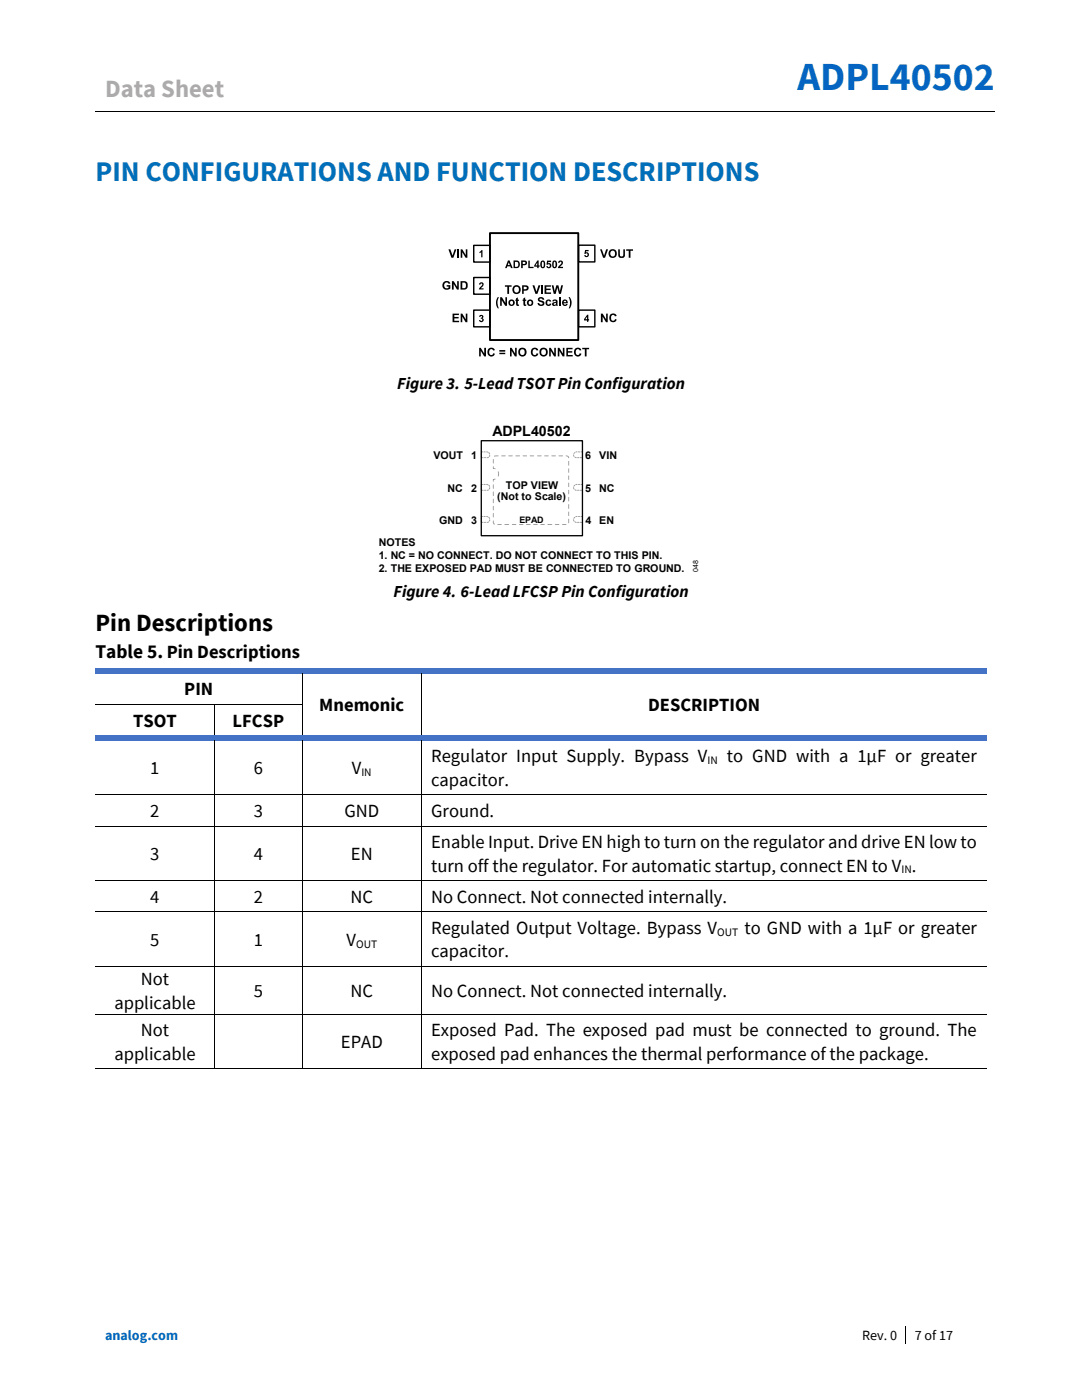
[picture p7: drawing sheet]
<svg xmlns="http://www.w3.org/2000/svg" width="216mm" height="279mm" viewBox="0 0 216 279" stroke-linecap="round" stroke-linejoin="round" font-family="sans-serif">
<path d="M19 22.3h83.2M102.4 22.3h96M180.6 264.7v3.5" fill="none" stroke="#000" stroke-width=".2"/>
<path d="M102.2 22.2h.2v.2h-.2z" fill-rule="evenodd" fill="#000"/>
<g fill="#4472c4">
<path d="M19 133.4h41.2v1h-41.2z" fill-rule="evenodd"/>
<path d="M60.2 133.4h1.1v1h-1.1z" fill-rule="evenodd"/>
<path d="M61.3 133.4h22.7v1h-22.7z" fill-rule="evenodd"/>
<path d="M84 133.4h1.1v1h-1.1z" fill-rule="evenodd"/>
<path d="M85.1 133.4h111.8v1h-111.8z" fill-rule="evenodd"/>
</g>
<path d="M60.3 134.4v6.1M84.1 134.4v6.1M19 140.6h23.7M42.8 140.7v6M42.9 140.6h17.3M60.3 140.7v6M84.1 140.7v6" fill="none" stroke="#000" stroke-width=".2"/>
<g fill="#000">
<path d="M42.7 140.5h.2v.2h-.2z" fill-rule="evenodd"/>
<path d="M60.2 140.5h.2v.2h-.2z" fill-rule="evenodd"/>
<path d="M84 140.5h.2v.2h-.2z" fill-rule="evenodd"/>
</g>
<g fill="#4472c4">
<path d="M19 146.7h23.7v1.1h-23.7z" fill-rule="evenodd"/>
<path d="M42.7 146.7h1.1v1.1h-1.1z" fill-rule="evenodd"/>
<path d="M43.8 146.7h16.4v1.1h-16.4z" fill-rule="evenodd"/>
<path d="M60.2 146.7h1.1v1.1h-1.1z" fill-rule="evenodd"/>
<path d="M61.3 146.7h22.7v1.1h-22.7z" fill-rule="evenodd"/>
<path d="M84 146.7h1.1v1.1h-1.1z" fill-rule="evenodd"/>
<path d="M85.1 146.7h111.8v1.1h-111.8z" fill-rule="evenodd"/>
</g>
<g fill="none" stroke="#000" stroke-width=".2">
<path d="M19 158.6h23.7M42.8 147.8v10.7M42.8 158.7v6.1M42.9 158.6h17.3M60.3 147.8v10.7M60.3 158.7v6.1M60.4 158.6h23.6M84.1 147.8v10.7M84.1 158.7v6.1M84.2 158.6h112.7M19 164.9h23.7M19 175.8h23.7"/>
<path d="M42.8 164.9v10.8M42.8 175.8v6.1M42.9 164.9h17.3M42.9 175.8h17.3M60.3 164.9v10.8M60.3 175.8v6.1M60.4 164.9h23.6M60.4 175.8h23.6M84.1 164.9v10.8M84.1 175.8v6.1M84.2 164.9h112.7M84.2 175.8h112.7"/>
<path d="M19 182h23.7M19 192.9h23.7M42.8 182.1v10.7M42.8 193v9.3M42.9 182h17.3M42.9 192.9h17.3M60.3 182.1v10.7M60.3 193v9.3M60.4 182h23.6M60.4 192.9h23.6M84.1 182.1v10.7M84.1 193v9.3"/>
<path d="M84.2 182h112.7M84.2 192.9h112.7M19 202.4h23.7M19 213.3h23.7M42.8 202.5v10.7M42.9 202.4h17.3M42.9 213.3h17.3M60.3 202.5v10.7M60.4 202.4h23.6M60.4 213.3h23.6M84.1 202.5v10.7M84.2 202.4h112.7"/>
<path d="M84.2 213.3h112.7"/>
</g>
<g fill="#000">
<path d="M42.7 158.5h.2v.2h-.2z" fill-rule="evenodd"/>
<path d="M60.2 158.5h.2v.2h-.2z" fill-rule="evenodd"/>
<path d="M84 158.5h.2v.2h-.2z" fill-rule="evenodd"/>
<path d="M42.7 164.8h.2v.1h-.2z" fill-rule="evenodd"/>
<path d="M42.7 175.7h.2v.1h-.2z" fill-rule="evenodd"/>
<path d="M60.2 164.8h.2v.1h-.2z" fill-rule="evenodd"/>
<path d="M60.2 175.7h.2v.1h-.2z" fill-rule="evenodd"/>
<path d="M84 164.8h.2v.1h-.2z" fill-rule="evenodd"/>
<path d="M84 175.7h.2v.1h-.2z" fill-rule="evenodd"/>
<path d="M42.7 181.9h.2v.2h-.2z" fill-rule="evenodd"/>
<path d="M42.7 192.8h.2v.2h-.2z" fill-rule="evenodd"/>
<path d="M60.2 181.9h.2v.2h-.2z" fill-rule="evenodd"/>
<path d="M60.2 192.8h.2v.2h-.2z" fill-rule="evenodd"/>
<path d="M84 181.9h.2v.2h-.2z" fill-rule="evenodd"/>
<path d="M84 192.8h.2v.2h-.2z" fill-rule="evenodd"/>
<path d="M42.7 202.3h.2v.2h-.2z" fill-rule="evenodd"/>
<path d="M42.7 213.2h.2v.2h-.2z" fill-rule="evenodd"/>
<path d="M60.2 202.3h.2v.2h-.2z" fill-rule="evenodd"/>
<path d="M60.2 213.2h.2v.2h-.2z" fill-rule="evenodd"/>
<path d="M84 202.3h.2v.2h-.2z" fill-rule="evenodd"/>
<path d="M84 213.2h.2v.2h-.2z" fill-rule="evenodd"/>
</g>
<g fill="#000">
<path d="M88.6 56.3a.81 .81 0 0 1 1.3 .3l-.4 .1a.55 .55 0 0 0-.9 .1 .55 .55 0 0 0 .6 .7l.3-.1v-.2h-.4v-.3h.8v.7a.92 .92 0 0 1-1.4 0 .92 .92 0 0 1 .1-1.3zM89.5 49.8h.4l.4 1.2 .4-1.2h.4l-.6 1.6h-.4zM90.2 56.1h.3l.7 1.2v-1.2h.3v1.7h-.3l-.7-1.1v1.1h-.3zM91.2 49.8h.4v1.6h-.4zM91.9 49.8h.3l.7 1.1v-1.1h.4v1.6h-.4l-.7-1.1v1.1h-.3zM96.1 49.9h.2v1.4h-.3v-1l-.3 .2v-.2zM95.7 56.5a.51 .51 0 0 1 .8 .2 .51 .51 0 0 1-.4 .7l-.1 .1h.5v.3h-1l.2-.4a.66 .66 0 0 0 .5-.8h-.3v.2h-.3zM100.8 56.9h1.3v.3h-.5v1.5h-.4v-1.5h-.4zM103 59.5l.3-.1v.4h.2v.2h-.2v.7h.2l.1 .3a.38 .38 0 0 1-.5 0 .38 .38 0 0 1-.1-.4v-.6h-.2zM104.4 59.5l.4-.1v.4h.2v.2h-.2v.6v.2l.2-.1v.3a.37 .37 0 0 1-.4 0 .37 .37 0 0 1-.2-.4v-.6h-.1zM106.2 56.9h.4l.4 1.3 .5-1.3h.3l-.6 1.8h-.4zM108 56.9h.3v1.8h-.3z"/>
<path d="M107.5 53l.3-.2 .3-.3h.4v2.2h-.5v-1.6l-.5 .3zM108.7 56.9h1.2v.3h-.9v.4h.9v.3h-.9v.5h1v.3h-1.3zM109.4 52.5h1.1v.4h-.8l-.1 .4a.76 .76 0 0 1 1 .6 .76 .76 0 0 1-.6 .9 .76 .76 0 0 1-.9-.6l.4-.1 .3 .3a.39 .39 0 0 0 .4-.5 .39 .39 0 0 0-.7-.1l-.3-.1zM110.1 56.9h.3l.3 1.2 .3-1.2h.4l.3 1.2 .3-1.2h.3l-.4 1.8h-.4l-.3-1.3-.3 1.3h-.4zM111 53l.6-.5h.4v2.2h-.5v-1.6l-.5 .3zM116.8 49.9h.7v.2h-.6v.3a.48 .48 0 0 1 .6 .3 .48 .48 0 0 1-.4 .6 .48 .48 0 0 1-.5-.4h.3v.2a.24 .24 0 0 0 .3-.3 .24 .24 0 0 0-.4-.1l-.2-.1zM119.7 49.8h.4l.4 1.2 .4-1.2h.4l-.6 1.6h-.4zM123.4 49.8h.3v.9a.37 .37 0 0 0 .3 .5 .37 .37 0 0 0 .4-.5v-.9h.3v.8a.68 .68 0 0 1-.7 .9 .68 .68 0 0 1-.6-.9zM124.9 49.8h1.4v.2h-.5v1.4h-.3v-1.4h-.6zM90.3 62.6h1.3v.3h-.9v.4h.8v.2h-.8v.5h.9v.3h-1.3zM91.9 62.6h.3l.7 1.1v-1.1h.4v1.7h-.4l-.7-1.1v1.1h-.3zM95.7 62.9a.39 .39 0 0 1 .6 0 .39 .39 0 0 1-.1 .6 .44 .44 0 0 1 0 .8 .44 .44 0 0 1-.6-.4h.2a.21 .21 0 0 0 .3 .1 .21 .21 0 0 0 .1-.3 .21 .21 0 0 0-.3-.1l.2-.2a.17 .17 0 0 0 .1-.2 .17 .17 0 0 0-.2-.1 .17 .17 0 0 0-.1 .2l-.3-.1z"/>
<path d="M95.6 69.4h.3l.7 1.2v-1.2h.4v1.7h-.4l-.7-1.1v1.1h-.3zM97.5 69.6a.76 .76 0 0 1 1.3 .3l-.4 .1a.47 .47 0 0 0-.7-.2 .47 .47 0 0 0-.1 .7 .39 .39 0 0 0 .4 .3 .39 .39 0 0 0 .4-.3l.4 .1a.79 .79 0 0 1-1.1 .5 .79 .79 0 0 1-.4-1.1zM99.3 59.3h.2l-.2 1.1 .2 1.1h-.2a1.99 1.99 0 0 1 0-2.2zM99.8 59.3h.3l.7 1.2v-1.2h.4v1.7h-.4l-.7-1.1v1.1h-.3zM101.8 69.4h.3l.7 1.2v-1.2h.3v1.7h-.3l-.7-1.1v1.1h-.3zM106.1 69.6a.76 .76 0 0 1 1.3 .3l-.3 .1a.47 .47 0 0 0-.7-.2 .47 .47 0 0 0-.1 .7 .39 .39 0 0 0 .4 .3 .39 .39 0 0 0 .4-.3l.3 .1a.79 .79 0 0 1-1 .5 .79 .79 0 0 1-.5-1.1zM107.5 59.4a.68 .68 0 0 1 1.1 .4h-.4a.27 .27 0 0 0-.2-.3 .27 .27 0 0 0-.3 .4 .85 .85 0 0 1 .9 .6 .7 .7 0 0 1-.7 .6 .7 .7 0 0 1-.6-.6h.3a.32 .32 0 0 0 .3 .3 .32 .32 0 0 0 .3-.4 .76 .76 0 0 1-.8-.9zM109.6 69.4h.3l.7 1.2v-1.2h.3v1.7h-.3l-.7-1.1v1.1h-.3zM109 60l.7-.2 .3 .4h-.3l-.2-.2a.35 .35 0 0 0-.4 .4 .35 .35 0 0 0 .6 .3v-.1h.3a.63 .63 0 0 1-.9 .3 .63 .63 0 0 1-.1-.9zM111.3 69.4h.3l.7 1.2v-1.2h.3v1.7h-.3l-.7-1.1v1.1h-.3zM111.6 59.3h.3v1.7h-.3zM113 69.4h1.2v.3h-.9v.4h.9v.3h-.9v.4h1v.3h-1.3z"/>
<path d="M113.5 59.3h.2a1.92 1.92 0 0 1 0 2.2h-.2l.2-1.3zM114.8 69.6a.73 .73 0 0 1 1.2 .3l-.3 .1a.47 .47 0 0 0-.7-.2 .47 .47 0 0 0-.1 .7 .39 .39 0 0 0 .4 .3 .39 .39 0 0 0 .4-.3l.3 .1a.79 .79 0 0 1-1 .5 .79 .79 0 0 1-.4-1.1zM116.2 69.4h1.3v.3h-.5v1.4h-.3v-1.4h-.5zM119.9 62.6h.3l.7 1.1v-1.1h.4v1.7h-.4l-.7-1.1v1.1h-.3zM121.8 62.8a.75 .75 0 0 1 1.2 .3h-.3l-.2-.2a.55 .55 0 0 0-.6 .6 .55 .55 0 0 0 .7 .5l.1-.3 .3 .1a.78 .78 0 0 1-1 .4 .78 .78 0 0 1-.4-1z"/>
<path d="M91.9 56.1h.6a.84 .84 0 0 1 .8 .8 .84 .84 0 0 1-.7 .9h-.7zM92.2 56.4v1.1a.58 .58 0 0 0 .8-.5 .58 .58 0 0 0-.8-.6z"/>
<path d="M102.5 57.1a.84 .84 0 0 1 1.2 .2 .84 .84 0 0 1-.2 1.2 .84 .84 0 0 1-1.2-.4v-.5zM102.7 57.4a.55 .55 0 0 0 0 .8 .55 .55 0 0 0 .8-.1 .55 .55 0 0 0-.1-.7 .55 .55 0 0 0-.7 0z"/>
<path d="M101.4 52.5h.5l.9 2.2h-.5l-.2-.5h-.9l-.2 .5h-.5zM101.6 53l-.3 .9h.7z"/>
<path d="M103 52.5h.9a1.13 1.13 0 0 1 1 1.1 1.13 1.13 0 0 1-1 1.1h-.9zM103.5 52.9v1.5a.78 .78 0 0 0 1-.8 .78 .78 0 0 0-1-.7z"/>
<path d="M104.2 56.9h.5a.57 .57 0 0 1 .8 .6 .57 .57 0 0 1-.7 .5h-.3v.7h-.3zM104.5 57.2v.5a.39 .39 0 0 0 .4 .1 .39 .39 0 0 0 .2-.4z"/>
<path d="M105.3 52.5h.8a.76 .76 0 0 1 1 .7 .76 .76 0 0 1-1 .7h-.3v.8h-.5zM105.8 52.9v.6h.5a.32 .32 0 0 0 .3-.3 .32 .32 0 0 0-.4-.3z"/>
<path d="M121.4 50.6a.9 .9 0 0 1 1.8 0 .9 .9 0 0 1-1.8 0zM121.9 50.2a.55 .55 0 0 0-.1 .8 .55 .55 0 0 0 .8 .1 .55 .55 0 0 0 .1-.8l-.1-.1a.43 .43 0 0 0-.7 0z"/>
<path d="M99.6 69.9h1.2v.3h-1.2zM99.6 70.4h1.2v.3h-1.2z"/>
<path d="M101.5 60.4a.65 .65 0 0 1 1.2 0 .65 .65 0 0 1-1.2 0zM101.8 60.4a.35 .35 0 0 0 .7 0 .35 .35 0 0 0-.7 0z"/>
<path d="M103.4 70.3a.9 .9 0 0 1 1.8 0 .9 .9 0 0 1-1.8 0zM103.9 69.8a.54 .54 0 0 0-.1 .8 .54 .54 0 0 0 .8 0 .54 .54 0 0 0 0-.7 .54 .54 0 0 0-.7-.1z"/>
<path d="M105.1 60.4a.65 .65 0 0 1 1.3 0 .65 .65 0 0 1-1.3 0zM105.5 60.4a.35 .35 0 0 0 .7 0 .35 .35 0 0 0-.7 0z"/>
<path d="M107.6 70.3a.9 .9 0 0 1 1.8 0 .9 .9 0 0 1-1.8 0zM108.1 69.8a.54 .54 0 0 0 0 .8 .54 .54 0 0 0 .8 0 .55 .55 0 0 0-.1-.7 .55 .55 0 0 0-.7-.1z"/>
<path d="M110.3 60a.56 .56 0 0 1 .5-.2 .56 .56 0 0 1 .5 .4v.8h-.3v-.1a.41 .41 0 0 1-.8 0 .41 .41 0 0 1 .4-.6l.3-.1a.21 .21 0 0 0-.1-.2 .21 .21 0 0 0-.3 .1h-.3zM110.5 60.6a.21 .21 0 0 0 .3 .2 .21 .21 0 0 0 0-.3z"/>
<path d="M112.4 59.8a.6 .6 0 0 1 .7 .1 .6 .6 0 0 1 .2 .6h-.8a.25 .25 0 0 0 .1 .3 .25 .25 0 0 0 .3-.1h.4a.62 .62 0 0 1-1 .1 .62 .62 0 0 1 .1-1zM112.6 60l-.1 .3h.5l-.1-.2z"/>
<path d="M117.2 62.8h.2v.9h.1l-.1 .5h-.3v-.2h-.6v-.3zM117.1 63.2l-.3 .5h.3z"/>
</g>
<path d="M97.8 46.5h17.6v21.4h-17.6z" fill="none" stroke="#000" stroke-width=".38"/>
<path d="M94.5 49h3.3v3.3h-3.3zM94.5 55.4h3.3v3.3h-3.3zM115.5 48.9h3.2v3.4h-3.2zM94.5 61.9h3.3v3.3h-3.3zM115.5 61.9h3.2v3.3h-3.2z" fill="none" stroke="#000" stroke-width=".29"/>
<path d="M99.7 51.4h13.7v4.2h-13.7z" fill="#fff"/>
<g fill="#000">
<path d="M105.4 52h.3v1.3h.8v.2h-1.1zM109.2 52h.8v.3h-.6v.3a.51 .51 0 0 1 .6 .3 .51 .51 0 0 1-.4 .6 .51 .51 0 0 1-.6-.4h.3l.1 .2a.26 .26 0 0 0 .3-.3 .26 .26 0 0 0-.4-.2h-.3zM111.5 52.1a.51 .51 0 0 1 .8 .2 .51 .51 0 0 1-.3 .7l-.3 .3h.6v.2h-1l.2-.4a.67 .67 0 0 0 .5-.8l-.2-.1-.2 .3-.2-.1z"/>
<path d="M101.4 52h.3l.6 1.5h-.3l-.2-.3h-.6l-.1 .3h-.3zM101.5 52.4l-.2 .5h.4z"/>
<path d="M102.5 52h.5a.76 .76 0 0 1 .7 .7 .76 .76 0 0 1-.7 .8h-.5zM102.8 52.3v1h.2a.51 .51 0 0 0 .4-.7 .51 .51 0 0 0-.6-.3z"/>
<path d="M104 52h.5a.5 .5 0 0 1 .7 .5 .5 .5 0 0 1-.7 .4h-.2v.6h-.3zM104.3 52.3v.4h.3a.21 .21 0 0 0 .2-.2 .21 .21 0 0 0-.2-.2z"/>
<path d="M107.2 52h.3v1h.2l-.2 .5h-.3v-.3h-.6v-.2zM107.2 52.4l-.4 .6h.4z"/>
<path d="M108 52.1a.53 .53 0 0 1 .6 0 .53 .53 0 0 1 .2 .7 .54 .54 0 0 1-.5 .7 .54 .54 0 0 1-.5-.7zM108.2 52.3v.1a.64 .64 0 0 0 .1 .9l.2-.1a.66 .66 0 0 0-.2-1z"/>
<path d="M110.3 52.1a.54 .54 0 0 1 .7 0 .54 .54 0 0 1 .2 .7 .54 .54 0 0 1-.5 .7 .54 .54 0 0 1-.5-.7zM110.6 52.3l-.1 .1a.64 .64 0 0 0 .2 .9l.1-.1a.66 .66 0 0 0-.1-1z"/>
</g>
<g fill="#939598">
<path d="M98.4 93v.5h.5l-.1 .1-.5-.1z"/>
<path d="M98.4 95.6l.4-.1 .1 .2h-.5v.4z"/>
<path d="M99.4 94.1a.77 .77 0 0 1 0 1z"/>
<path d="M96 90.1v.2l.4-.1zM96 90.4v.4l.1-.4zM96 90.9v.4l.1-.3zM96 91.3h.5zM96.7 91.2l-.1 .2h.4l-.1-.2zM97.1 91.3l.3 .1 .1-.2zM97.7 90.7l-.2 .4 .1 .1 .2-.2zM97.5 90.3l.1 .3h.2l-.2-.3zM97.1 90.2a.15 .15 0 0 0 .3 0 .15 .15 0 0 0-.3 0zM96.5 90.1l.1 .2 .3-.1z"/>
<path d="M96 96.6v.2l.4-.1zM96 96.9v.4l.1-.4zM96 97.4v.4l.1-.3zM96 97.8h.5zM96.7 97.7l-.1 .2h.4l-.1-.2zM97.1 97.8l.3 .1 .1-.2zM97.7 97.2l-.2 .4 .1 .1 .2-.2zM97.5 96.8l.1 .3h.2l-.2-.3zM97.1 96.7a.15 .15 0 0 0 .3 0 .15 .15 0 0 0-.3 0zM96.5 96.6l.1 .2 .3-.1z"/>
<path d="M96 103v.2l.4-.1zM96 103.3v.4l.1-.3zM96 103.8v.4l.1-.3zM96.1 104.1v.2h.4l-.1-.2zM96.7 104.1l-.1 .2h.4l-.1-.2zM97.2 104.1l-.1 .2 .4-.1v-.1zM97.7 103.6l-.2 .4 .1 .1 .2-.2zM97.5 103.2v.2l.3 .1-.2-.3zM97.1 103.1a.15 .15 0 0 0 .3 0 .15 .15 0 0 0-.3 0zM96.5 103l.1 .2 .3-.1z"/>
<path d="M115.9 90.1l.1 .2 .3-.1zM116.1 90.4l.1 .4 .1-.4zM116.1 90.9l.1 .4 .1-.3zM115.7 91.3v.1h.4l-.1-.2zM115.2 91.3v.1h.4l-.1-.2zM114.6 91.2l.5 .2-.3-.2zM114.4 90.8v.4h.2l-.1-.4zM114.5 90.3l-.1 .3 .1 .1 .2-.3v-.1zM114.8 90.2l.1 .2 .4-.2zM115.4 90.1v.2l.4-.1z"/>
<path d="M115.9 96.6l.1 .2 .3-.1zM116.1 96.9l.1 .4 .1-.4zM116.1 97.4l.1 .4 .1-.3zM115.7 97.8v.1h.4l-.1-.2zM115.2 97.8v.1h.4l-.1-.2zM114.6 97.7l.5 .2-.3-.2zM114.4 97.3v.4h.2l-.1-.4zM114.5 96.8l-.1 .3 .1 .1 .2-.3v-.1zM114.8 96.7l.1 .2 .4-.2zM115.4 96.6v.2l.4-.1z"/>
<path d="M115.9 103l.1 .2 .3-.1zM116.1 103.3l.1 .4 .1-.3zM116.1 103.8l.1 .4 .1-.3zM115.7 104.2v.1h.4l-.1-.2zM115.2 104.2v.1h.4l-.1-.2zM114.6 104.1l.5 .2-.3-.2zM114.4 103.7v.4h.2l-.1-.4zM114.5 103.2l-.1 .3 .1 .1 .2-.2v-.2zM114.8 103.1l.1 .2 .4-.2zM115.4 103v.2l.4-.1z"/>
<path d="M98.4 96.7v.9l.1-.8zM98.4 98.1v.9l.1-.8zM98.4 99.5v.9l.1-.8zM98.4 101v.8zM98.4 102.4v.9zM98.4 103.9a.54 .54 0 0 0 .3 .8l-.2-.8zM99.3 104.6v.2h.8l-.1-.2zM100.7 104.6v.2l.9-.1zM102.2 104.6v.2l.8-.1zM103.6 104.6l.1 .2 .7-.1zM105 104.6l.1 .2 .8-.1zM106.4 104.7h.9zM107.8 104.7h.9zM109.2 104.7h1zM110.7 104.6l.1 .2 .8-.1zM112.2 104.6v.2l.8-.1zM113.4 103.5l.1 .9 .1-.8zM113.4 102.1l.1 .9 .1-.8zM113.5 100.6v1zM113.5 99.2v.9zM113.5 97.7v.9zM113.4 96.3l.1 .9 .1-.8zM113.4 94.9l.1 .9 .1-.8zM113.4 93.5l.1 .9 .1-.8zM113.5 92v.9zM112.9 90.9l.1 .2 .3 .1 .1 .2h.2a.51 .51 0 0 0-.7-.5zM111.5 90.9v.2l.8-.1zM110 90.9l.1 .2 .8-.1zM108.6 90.9l.1 .2 .8-.1zM107.2 90.9l.1 .2 .8-.1zM105.7 90.9l.1 .2 .8-.1zM104.3 90.9l.1 .2 .8-.1zM102.9 90.9v.2l.8-.1zM101.4 90.9l.1 .2 .8-.1zM100 90.9l.1 .2 .8-.1zM98.6 91l.1 .2 .8-.2zM98.4 91.6v.9z"/>
</g>
<path d="M96 88h20.2v18.9h-20.2z" fill="none" stroke="#010101" stroke-width=".26"/>
<text font-size="7.9" fill="#0563c1" x="159.1" y="18">ADPL40502</text>
<text font-size="5.7" fill="#006fb9" x="19" y="36.2">PIN CONFIGURATIONS AND FUNCTION DESCRIPTIONS</text>
<text font-size="4.9" fill="#aeaaaa" x="21" y="19.3">Data Sheet</text>
<text font-size="4.9" x="19" y="126">Pin Descriptions</text>
<text font-size="3.9" x="19" y="131.3">Table 5. Pin Descriptions</text>
<g font-size="3.7">
<text x="36.8" y="138.8">PIN</text>
<text x="63.7" y="141.9">Mnemonic</text>
<text x="129.3" y="141.9">DESCRIPTION</text>
<text x="26.6" y="145">TSOT</text>
<text x="46.4" y="145">LFCSP</text>
<text x="30" y="154.5">1</text>
<text x="50.6" y="154.5">6</text>
<text x="70.2" y="154.5">V</text>
<text x="86" y="152.1">Regulator Input Supply. Bypass V</text>
<text x="145" y="152.1">to GND with a 1µF or greater</text>
<text x="86" y="156.8">capacitor.</text>
<text x="30" y="163.1">2</text>
<text x="50.6" y="163.1">3</text>
<text x="68.7" y="163.1">GND</text>
<text x="86" y="163.1">Ground.</text>
<text x="30" y="171.6">3</text>
<text x="50.6" y="171.6">4</text>
<text x="70" y="171.6">EN</text>
<text x="86" y="169.3">Enable Input. Drive EN high to turn on the regulator and drive EN low to</text>
<text x="86" y="173.9">turn off the regulator. For automatic startup, connect EN to V .</text>
<text x="30" y="180.2">4</text>
<text x="50.6" y="180.2">2</text>
<text x="69.9" y="180.2">NC</text>
<text x="86" y="180.2">No Connect. Not connected internally.</text>
<text x="30" y="188.8">5</text>
<text x="50.6" y="188.8">1</text>
<text x="69.1" y="188.8">V</text>
<text x="86" y="186.4">Regulated Output Voltage. Bypass V</text>
<text x="86" y="191.1">capacitor.</text>
<text x="148.6" y="186.4">to GND with a 1µF or greater</text>
<text x="28.1" y="196.6">Not</text>
<text x="22.8" y="201.3">applicable</text>
<text x="50.6" y="199">5</text>
<text x="69.9" y="199">NC</text>
<text x="86" y="199">No Connect. Not connected internally.</text>
<text x="28.1" y="206.8">Not</text>
<text x="68" y="209.2">EPAD</text>
<text x="86" y="206.8">Exposed Pad. The exposed pad must be connected to ground. The</text>
<text x="22.8" y="211.5">applicable</text>
<text x="86" y="211.5">exposed pad enhances the thermal performance of the package.</text>
</g>
<g font-size="3.3">
<text x="79.3" y="77.7">Figure 3. 5-Lead TSOT Pin Configuration</text>
<text x="78.5" y="119">Figure 4. 6-LeadLFCSP Pin Configuration</text>
</g>
<g font-size="2.8">
<text x="98.3" y="87">ADPL40502</text>
<text x="172" y="267.5">Rev. 0</text>
<text x="182.5" y="267.5">7 of 17</text>
</g>
<text font-size="2.8" fill="#0563c1" x="21" y="267.5">analog.com</text>
<g font-size="2.3">
<text x="72.1" y="154.8">IN</text>
<text x="141.2" y="152.5">IN</text>
<text x="179.9" y="174.3">IN</text>
<text x="71" y="189.1">OUT</text>
<text x="143.1" y="186.8">OUT</text>
</g>
<g font-size="2.1" fill="#010101">
<text x="86.5" y="91.5">VOUT</text>
<text x="94" y="91.5">1</text>
<text x="116.8" y="91.5">6</text>
<text x="119.6" y="91.5">VIN</text>
<text x="89.3" y="98.2">NC</text>
<text x="94" y="98.2">2</text>
<text x="116.8" y="98.2">5</text>
<text x="119.6" y="98.2">NC</text>
<text x="87.6" y="104.5">GND</text>
<text x="94" y="104.5">3</text>
<text x="116.8" y="104.5">4</text>
<text x="119.6" y="104.5">EN</text>
</g>
<g font-size="2.1">
<text x="99.2" y="99.7">(Not to Scale)</text>
<text x="100.9" y="97.6">TOP VIEW</text>
<text x="75.6" y="109">NOTES</text>
<text x="75.6" y="111.6">1. NC = NO CONNECT. DO NOT CONNECT TO THIS PIN.</text>
<text x="75.6" y="114.2">2. THE EXPOSED PAD MUST BE CONNECTED TO GROUND.</text>
</g>
<text font-size="1.8" x="103.7" y="104.3">EPAD</text>
<text font-size="1.4" x="139.3" y="114.2" transform="rotate(-90 139.3 114.2)">048</text>
</svg>
